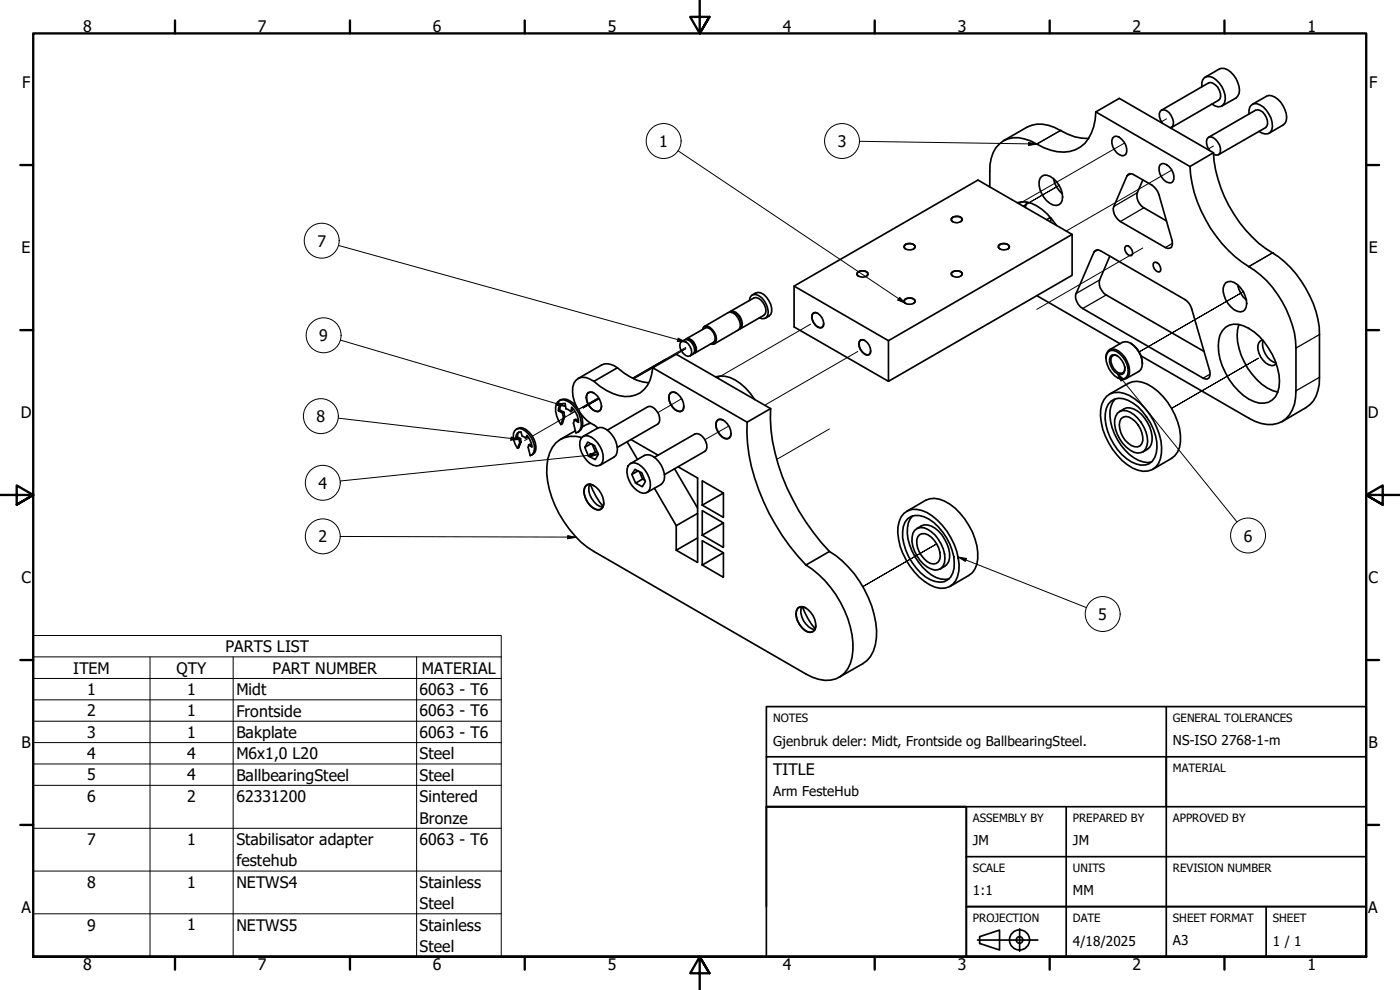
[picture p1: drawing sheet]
<svg xmlns="http://www.w3.org/2000/svg" width="420mm" height="297mm" viewBox="0 0 420 297" stroke-linecap="round" stroke-linejoin="round" font-family="sans-serif">
<!-- layer: Tweak Trail (ISO) -->
<g fill="none" stroke="#000" stroke-width=".3">
<path d="M350.1 35.7l-1.8 1M337.5 42.9l-31.6 18.2M351.7 51l-31.7 18.3M364.2 43.8l-1.7 1M307.1 61.8l10.3-5.9-10.3 5.9M343 74.4l-31.9 18.4M243.3 97.3l-28 16.1M179.6 119.3l-6 3.6 6-3.5M179.8 119.6l-4.8 2.8 4.8-2.8M195.9 110.3l-5.7 3.4M199.8 107.7l-9.9 5.8M204.6 119.6l-7.2 4.2"/>
<path d="M205.8 104.3l-16 9.2M205.8 104.6l-2.9 1.7M257.4 105.5l-27.9 16.1M341.9 105.6l30.8-17.9-30.8 17.9M158.7 131.4l-1.3 .8M170.8 124.4l1.8-1-12.8 7.5M218.8 127.8l-7.3 4.1M248.9 128.7l-15.8 9.1M351.6 122.5l26-15-26 15M281.1 163.2l-22.1 12.8 22.1-12.8"/>
</g>
<!-- layer: Visible (ISO) -->
<g fill="none" stroke="#000" stroke-width=".51">
<path d="M328.9 33.6a13 13 0 0 1-4.7 10.5 11.1 11.1 0 0 1-11 .2 18.9 18.9 0 0 0-7.4-3 7.4 7.4 0 0 0-8.3 6.1l-.4 1.9v6.8M328.9 33.6l7-4.1 28.3 16.3M328.9 33.6l28.2 16.4M348.6 33.1l14.1-8.2a2.79 2.79 0 0 1 3.3 2.2 2.29 2.29 0 0 1-.3 3l-14.2 8.2M348.9 37a3 3 0 0 1-.3-4 3.5 3.5 0 0 1 3.6 3.6l-.4 1.5-.6 .2M360.7 26a2.3 2.3 0 0 1 2.4-3 7 7 0 0 1 4.4 7.7 1.93 1.93 0 0 1-2.8 1.1l-1-.6M361.7 23.2l4.3-2.5a3.1 3.1 0 0 1 3.4 .9 7.5 7.5 0 0 1 2.5 6.5l-.9 1.3-4.3 2.4M374.8 34.2a2.32 2.32 0 0 1 2.4-3.1 7.2 7.2 0 0 1 4.5 7.8 1.93 1.93 0 0 1-2.9 1.1l-1-.6M375.9 31.3l4.2-2.4a3.1 3.1 0 0 1 3.4 .9 7.5 7.5 0 0 1 2.5 6.4l-.4 .8-.5 .5-4.3 2.5M312.6 52.9a2.67 2.67 0 0 1 3.4 .6 7.1 7.1 0 0 1 2.8 6.6 2.14 2.14 0 0 1-3.7 .9 7.2 7.2 0 0 1-3-7.4zM316.2 53.6a7.9 7.9 0 0 0 2.6 4.6M317.7 55.4l.2 .5"/>
<path d="M326.7 41.6a15.2 15.2 0 0 1-8.4-2.4 10 10 0 0 0-10.1-1.1l-7 4.1M333.9 41.4l.6-.5a3.3 3.3 0 0 1 3.4 2.7 2.28 2.28 0 0 1-.5 3.1 3.3 3.3 0 0 1-3.5-2.7l-.2-1zM338.5 52.4l.5-.3 1.2 .3 5.6 3.2a5.6 5.6 0 0 1 2 2.7l3.9 13.8a1.63 1.63 0 0 1-1.2 2.4l-14.3-8a4.2 4.2 0 0 1-1.9-4.5zM343 54l-1.7 3.8a4.2 4.2 0 0 0 2 4.5l6.8 4M348.1 49.5a1.79 1.79 0 0 1 2.7 .5 4.2 4.2 0 0 1 1.2 4.4 1.86 1.86 0 0 1-2.8-.4 4.2 4.2 0 0 1-1.1-4.5zM357.1 50a39.3 39.3 0 0 0 19.5 31.2 31.4 31.4 0 0 1 12.3 23.2v12.9a10.2 10.2 0 0 1-4.1 9.2 10 10 0 0 1-10-1l-32.3-18.7M362.7 41.2l14.1-8.1a3.2 3.2 0 0 1 3.6 3.1v.9l-.5 1.2-14.2 8.1M363 45.2a3.7 3.7 0 0 1-.7-3.6l.4-.4a2.34 2.34 0 0 1 2.7 1.4 3.5 3.5 0 0 1 .7 3.5l-.5 .4h-.7l-.7-.2M364.2 45.8a39.7 39.7 0 0 0 15.6 28.7 31.7 31.7 0 0 1 16.2 25.9v12.8a9.6 9.6 0 0 1-4.1 9.2l-7.1 4.1M364.2 45.8l-7.1 4.2M271.4 73.7a1.97 1.97 0 0 1 3.2 .4 2.06 2.06 0 0 1-3.3 .1zM271.8 74.7l-.4-.4-.1-.4a2.06 2.06 0 0 1 3.3 0v.4l-.5 .4"/>
<path d="M285.5 65.6a2 2 0 0 1 3.3 .3 1.98 1.98 0 0 1-3.3 .1zM285.9 66.5l-.3-.3-.1-.5a2.1 2.1 0 0 1 3.2 0v.5l-.4 .3M299.7 73.7a2.04 2.04 0 0 1 3.3 .4 2.12 2.12 0 0 1-3.4 .1zM300.1 74.7l-.4-.4v-.4a2 2 0 0 1 3.2 0l-.1 .4-.3 .4M305.3 60.8a7.9 7.9 0 0 1 7.4 2.1l1.6 1.3 2.8 3.4M308.2 60.6l-.5 1.7M315.3 65.3l-1.1 .7M315.5 65.5l-.2 1.1M321.8 70.3v12.3l-55.2 31.8v-12.2M328.6 75.2l.5-.2 1.2 .2 25.4 14.7a4.7 4.7 0 0 1 1.9 2.7l5.4 18.6a1.63 1.63 0 0 1-1.2 2.5l-36.9-21.1a4.2 4.2 0 0 1-1.9-4.5zM333.1 76.9l-3.1 7.1a4.2 4.2 0 0 0 2 4.5l29.4 17M337.8 73.9a1.67 1.67 0 0 1 2.1 1.8v.7l-.4 .3a2.02 2.02 0 0 1-1.7-2.8z"/>
<path d="M346.3 78.8a1.75 1.75 0 0 1 1.8 .8 1.75 1.75 0 0 1-.1 2 2.03 2.03 0 0 1-1.7-2.8zM210.8 98.9l.3-.7a1.73 1.73 0 0 1 2.6 .7 3.5 3.5 0 0 1 .9 4.1l-.6 .3-.7-.1M211.4 98l7.2-4.2a3.3 3.3 0 0 1 3.5 3.2l.1 .8-.6 1.2-7.2 4.2M218.9 93.7a1.85 1.85 0 0 1 2.7 .6 3.7 3.7 0 0 1 .8 4.2l-.5 .3M219.1 93.5l7.2-4.1a2.4 2.4 0 0 1 2.6 1.3 3.6 3.6 0 0 1 .8 3.5l-.5 .4-7 4.1M219.4 93.7a3.2 3.2 0 0 1 3 4.1l-.3 .5M224.9 90.2a1.69 1.69 0 0 1 1-1.7 1.69 1.69 0 0 1 1.9 .3 5.9 5.9 0 0 1 2.6 5.7 1.63 1.63 0 0 1-2.5 .9M225.7 88.5a2.73 2.73 0 0 1 4.4 .7 5.2 5.2 0 0 1 1.2 5.1l-1.6 1.1M238.3 85.8l28.3 16.4 55.2-31.9-28.3-16.3-55.2 31.8v12.3l28.3 16.3M244.2 93.9a2.53 2.53 0 0 1 2.9 2.4v1.5l-.4 .5a3 3 0 0 1-2.9-4zM245.4 94l-.7-.2-.5 .1a2.48 2.48 0 0 0 .5 3.6l1.4 .8 .6-.1 .4-.4 .1-.7M257.2 81.9a2.08 2.08 0 0 1 3.3 .3 2.03 2.03 0 0 1-3.3 .1z"/>
<path d="M257.7 82.9l-.5-.4v-.5a2.1 2.1 0 0 1 3.3 0l-.1 .5-.4 .4M271.8 91l-.4-.3-.1-.5a2.06 2.06 0 0 1 3.3 0v.5l-.5 .3M271.8 89.6a2.03 2.03 0 0 1 2.8 .8 2.06 2.06 0 0 1-3.3 .1zM285.5 81.9a2.33 2.33 0 0 1 3.2-.1l.1 .4a1.98 1.98 0 0 1-3.3 .1zM285.9 82.9l-.3-.4-.1-.5a2.1 2.1 0 0 1 3.2 0v.5l-.4 .4M311.1 88.7l25 14.4M367.8 98.2a5.2 5.2 0 0 1 5.4-.4 19.3 19.3 0 0 1 10.7 14.7 8.2 8.2 0 0 1-2.1 7.5 6 6 0 0 1-7-.3 20.2 20.2 0 0 1-9.2-15.9 6.6 6.6 0 0 1 2.2-5.6zM367.9 84.8a2.75 2.75 0 0 1 3.4 .6 7.4 7.4 0 0 1 2.7 6.7 1.83 1.83 0 0 1-2.7 1.3 7.5 7.5 0 0 1-4.2-7zM371.4 85.5a7.9 7.9 0 0 0 2.7 4.5M371.8 97.4a14.7 14.7 0 0 0 1.6 11.2 17.8 17.8 0 0 0 8.6 8.6l1.5 .5M373 87.4l.3 .3M176.5 117.8a2.26 2.26 0 0 1 2.9 1.1 4.5 4.5 0 0 1 .9 3.8l-.3 .5a2.21 2.21 0 0 1-2.9-1 3.6 3.6 0 0 1-.6-4.4z"/>
<path d="M178.2 117.9a1.44 1.44 0 0 0-1.7 0 1.44 1.44 0 0 0-.5 1.7 4.3 4.3 0 0 0 3.5 3.9l.5-.3 .4-.5 .1-.9M178.2 114.4a4.1 4.1 0 0 0-5.4-.3 7.7 7.7 0 0 0 .2 8M185.3 110.3a4.8 4.8 0 0 0-4.8-.8l-7 4.1M185.3 110.3a16.9 16.9 0 0 0 9.4 4.6M185.3 110.3l-7.1 4.1M195.9 110.3a9.8 9.8 0 0 1-3.8 7.6 9.6 9.6 0 0 1-10.1-.8l-3.8-2.7M201.2 117.8a2.21 2.21 0 0 1 2.9 1.1 3.7 3.7 0 0 1 .6 4.3 2.21 2.21 0 0 1-2.8-1 3.6 3.6 0 0 1-.7-4.4zM203 117.9l-.8-.2a1.45 1.45 0 0 0-1.5 1.9 4.2 4.2 0 0 0 3.5 3.9l.6-.3 .4-1.4M204.5 102.5l1-.5a2.46 2.46 0 0 1 2.8 2.3 1.77 1.77 0 0 1-1.2 2.5M204.5 102.5a2.54 2.54 0 0 1 3 2.3v1.5l-.4 .5a2.54 2.54 0 0 1-2.9-2.3v-1.6zM205.7 101.8a1.79 1.79 0 0 1 2.5 .9 2.73 2.73 0 0 1 .5 3.1l-.5 .3M206 101.6l5.6-3.2a2.52 2.52 0 0 1 2.9 2.3v1.6l-.4 .4-5.6 3.3"/>
<path d="M206.1 101.8a2.35 2.35 0 0 1 2.6 2.2v1.4l-.4 .4M214.8 113.1a8 8 0 0 1 7.4 2l1.6 1.3 2.7 3.5M258.3 102a2.53 2.53 0 0 1 2.9 2.4v1.6l-.4 .4a2.25 2.25 0 0 1-2.5-1.4 2.28 2.28 0 0 1 0-3zM259.5 102.2l-1.2-.2a2.57 2.57 0 0 0 .6 3.7l.7 .6 1.2 .1 .4-.4 .1-.7M331.9 107.5a2.28 2.28 0 0 1 1.2-2.5 2.28 2.28 0 0 1 2.7 .4 7.8 7.8 0 0 1 3.2 6.7 2.18 2.18 0 0 1-3.7 1.2M332.1 118.9a5.7 5.7 0 0 1 6.9-.2 19.7 19.7 0 0 1 9.6 17.4 5.1 5.1 0 0 1-7.1 5 17.4 17.4 0 0 1-9.8-10.2 12.6 12.6 0 0 1-.4-10.9zM332.6 105.5a2.58 2.58 0 0 1 3.4 .6 6.6 6.6 0 0 1 2.4 6.5 1.94 1.94 0 0 1-2.9 .8 6.8 6.8 0 0 1-3.3-7.2zM332.9 118.3l5.7-3.3a6.5 6.5 0 0 1 7.3 1.2 20.2 20.2 0 0 1 8.4 16.3 6.1 6.1 0 0 1-2.7 5l-5.7 3.3M333 105l3.8-2.3a3.1 3.1 0 0 1 3.4 1 6.6 6.6 0 0 1 2.2 7.2l-.6 .5-3.9 2.2M333.7 106.5a2.62 2.62 0 0 1 3 1.6 3.6 3.6 0 0 1 .6 3.8 1.83 1.83 0 0 1-2.8-.3 4.6 4.6 0 0 1-1.3-4.6zM334.7 119.7a8.4 8.4 0 0 0-.9 8.6 15.2 15.2 0 0 0 9.4 10.3l1.2 .2 1.2-.2M335.3 106.8l-.7-.3-.6 .2a2.29 2.29 0 0 0-.2 3 3 3 0 0 0 3.2 2.2l.4-.5 .2-.8"/>
<path d="M339.3 103a7.2 7.2 0 0 1 3.5 6.1M379 102a2.08 2.08 0 0 0-1.5 2.8 5.9 5.9 0 0 0 4.2 4.9l.8-.1 .5-.5M379.1 102.2a5.9 5.9 0 0 0 3.8 6.7M154.8 131.3a1.45 1.45 0 0 1 1.5-1.7l.4 1.3 1 .5M155 128.8a2.24 2.24 0 0 1 2.9 .1 6.2 6.2 0 0 1 2.6 6.9l-1.1 .8M155.8 129.7l-.4 .5-.1 .8M155.8 131.9l.2 .9M156 132.8l.4-.3-.7 1.8-.4 .2zM156.2 131.6l.2 .9M156.2 131.6l-.9-.6-.5 .3 1 .6M156.2 131.6l-.4 .3M157.7 131.4l.4-.7a5.7 5.7 0 0 1 1.5 3.4l-1-.6 .5-.2 .5 .3"/>
<path d="M158.3 130.9l-.6 .5M158.6 133.5l-.1 .7 .6 2.5a2.56 2.56 0 0 0 1.2-3.2 6.4 6.4 0 0 0-4.4-4.9 1.94 1.94 0 0 0-1.8 2.4l.5 2.3 .7 1.2M167.6 123.2a1.8 1.8 0 0 1 2-2.1l.3 1.6 1.4 .8M167.8 120.2a3.2 3.2 0 0 1 4.2 .8 8.1 8.1 0 0 1 2.8 7.1l-.4 .8-1 .8M168.7 121.1l-.4 .5-.3 1.4M168.8 123.9l.3 1.2M169.1 125.1l.4-.2-.7 2.2-.5 .3zM169.2 123.7l.3 1.2M169.2 123.7l-1.2-.7-.4 .2 1.2 .7M169.2 123.7l-.4 .2M171.3 123.5l.3-1.3a6.4 6.4 0 0 1 2 4.5l-1.3-.7 .5-.2 .8 .4M171.9 122.5l-.2 .7-.4 .3"/>
<path d="M172.3 126l-.2 .9 .7 3a2.6 2.6 0 0 0 1.6-3.2 7.9 7.9 0 0 0-5.3-6.8 2.18 2.18 0 0 0-2.3 2.3 8.3 8.3 0 0 0 1.5 5.2M172.7 129.3l-4.5 2.5M174.2 124a11.7 11.7 0 0 0 4.6 3.9l.6 .5M174.6 131.2a7.7 7.7 0 0 0-10.2 6.5 27.2 27.2 0 0 0 6.5 21.1 23.6 23.6 0 0 0 7.3 6.7l63.7 36.7a9.7 9.7 0 0 0 10.3 .8 10.7 10.7 0 0 0 3.8-10.1 31.4 31.4 0 0 0-14.1-23.4M174.9 131a3 3 0 0 1 3.5 .9 6.9 6.9 0 0 1 2.4 6.6 1.96 1.96 0 0 1-2.8 1.1 6.9 6.9 0 0 1-3.6-8zM175 130.9l4.3-2.4a2.93 2.93 0 0 1 3.4 .9 6.6 6.6 0 0 1 2.1 7.2l-4.8 3M176.4 132.6l2 1.1 1.2 2.6-1 1.6-2-1.1-1.1-2.6zM177.2 127l-2.4 1.1M177.4 133.1l-1.9 1.1M177.7 133.3l1 2.3M179.4 135.9l-.7-.3-2.1 1.2M182.2 129.1l12.2-7.1a3.3 3.3 0 0 1 3.5 3.2l.1 .9-.6 1.1-12.1 7"/>
<path d="M188.2 132.6l3.1 5.2M189 139.2a2.95 2.95 0 0 1 3.6 .8 7.1 7.1 0 0 1 2.4 6.7 1.96 1.96 0 0 1-2.8 1.1 6.9 6.9 0 0 1-3.7-8.1zM189.2 139.1l4.2-2.5a3.1 3.1 0 0 1 3.4 1 7.5 7.5 0 0 1 2.5 6.4l-.9 1.3-4.2 2.5M189.4 131.9l8.1 4.7M196.4 137.2l12.1-7a3.3 3.3 0 0 1 3.6 3.1l-.1 1.7-.5 .4-12.1 7M215.4 126a2.21 2.21 0 0 1 2.8 1.1 3.7 3.7 0 0 1 .7 4.3 2.26 2.26 0 0 1-2.9-1 4.2 4.2 0 0 1-1.1-3.8zM217.1 126.1l-1.4-.3a2.24 2.24 0 0 0-.6 2.9 4.3 4.3 0 0 0 3.2 2.9l.6-.2 .4-.6 .1-.8M224.2 126.7a54.4 54.4 0 0 0 8.5 30.7 62.4 62.4 0 0 0 9.2 12.1M231.3 122.6a55.8 55.8 0 0 0 8.5 30.7 70 70 0 0 0 9.1 12.2M231.3 122.6l-28.4-16.3-7 4 28.3 16.4M231.3 122.6l-7.1 4.1M333.5 120.3a4.7 4.7 0 0 1 5.1-.2 16.9 16.9 0 0 1 8.6 14.2 5 5 0 0 1-3.4 5.2 9.8 9.8 0 0 1-8.5-4.6 16.1 16.1 0 0 1-3.6-10.9l.3-1.5 .6-1.2z"/>
<path d="M335.3 124a3.1 3.1 0 0 1 3.9-.3 10.3 10.3 0 0 1 5 10 2.96 2.96 0 0 1-5 1.4 10.9 10.9 0 0 1-4.7-9.1zM336 123.5a4.5 4.5 0 0 1 6.5 .8 10.1 10.1 0 0 1 3 9l-.4 .9-.7 .6-1.4 .8M336.5 125.6a2.3 2.3 0 0 1 3.3 .1 7.6 7.6 0 0 1 3.2 6.6 2.06 2.06 0 0 1-3.4 1.4 7.2 7.2 0 0 1-3.5-7.3zM175.8 145.8a2.13 2.13 0 0 1 3.1 .4 5.7 5.7 0 0 1 2 6 1.84 1.84 0 0 1-2.9 .2 6.2 6.2 0 0 1-2.6-5.9zM177 145.3a5.6 5.6 0 0 0 3.9 6.8M177.2 145.3a22.9 22.9 0 0 0 3.8 6.7M178.2 145.7a1.94 1.94 0 0 0-2.4 .1 1.94 1.94 0 0 0-.5 2.3 5.8 5.8 0 0 0 4.1 4.9 1.78 1.78 0 0 0 1.8-2.1M190.6 140.8l2 1 1.1 2.7-.9 1.5-2-1-1.2-2.6zM191.5 141.3l-1.9 1.1M191.9 141.5l.9 2.2M193.5 144.1l-.7-.4-2 1.3M196.4 146.5l6.5 11.2"/>
<path d="M202.4 140.6l7 11.8M202.9 157.7v7.4M203.5 140.1l5.9 3.3v25.4l-6.5-3.7M209.4 154l-6.5 3.7M210.8 144.3l6.3 3.6v7.3l-6.3-3.6zM210.8 153.2l6.3 3.7v7.4l-6.3-3.7zM217.1 156.9l-6.3 3.7M217.1 147.9l-6.3 3.7M271.3 154a6.6 6.6 0 0 1 8.5 .8 20.3 20.3 0 0 1 8 16.4 5.2 5.2 0 0 1-7.1 5 19.3 19.3 0 0 1-11.2-18.2l.9-2.9zM272.2 153.4l5.6-3.3a6.8 6.8 0 0 1 7.3 1.2 20.4 20.4 0 0 1 8.3 16.3 6.1 6.1 0 0 1-2.6 5l-5.7 3.3M272.4 155.7a5.1 5.1 0 0 1 6.4 .1 16.8 16.8 0 0 1 7.5 14.7 4.3 4.3 0 0 1-5.6 4 14 14 0 0 1-8-7.5 11.8 11.8 0 0 1-1.1-10.3zM273.9 154.8a8.6 8.6 0 0 0-.9 8.6 17.2 17.2 0 0 0 7.9 9.9l1.4 .4h2.5"/>
<path d="M274.5 159.1a3.1 3.1 0 0 1 3.9-.3 10.6 10.6 0 0 1 5.1 10 2.74 2.74 0 0 1-4 1.9 10.3 10.3 0 0 1-5.8-9.6l.3-1.2zM275.1 158.6a4.4 4.4 0 0 1 6.6 .8 11.2 11.2 0 0 1 3.3 7.9 4 4 0 0 1-2.9 3.4M209.4 161.4l-6.5 3.7M210.8 162.2l6.3 3.6v7.4l-6.3-3.7zM217.1 165.8l-6.3 3.7M248.9 165.5a30.7 30.7 0 0 1 14.1 25.9 9.6 9.6 0 0 1-4 7.7l-7.2 4.1M248.9 165.5l-7 4M276 160.4a2.87 2.87 0 0 1 3.5 .8 7.2 7.2 0 0 1 2.5 6.7 2.2 2.2 0 0 1-3.8 .6 7.7 7.7 0 0 1-3.1-6.6l.4-.9zM239.4 182.5a2.22 2.22 0 0 1 3.1 .4 5.7 5.7 0 0 1 2 6.1 1.95 1.95 0 0 1-2.9 .2 6.2 6.2 0 0 1-2.6-6zM240.6 182a5.6 5.6 0 0 0 3.9 6.9M240.8 182a22.9 22.9 0 0 0 3.9 6.7M241.9 182.4a1.75 1.75 0 0 0-2-.3 1.75 1.75 0 0 0-.9 1.7 6.1 6.1 0 0 0 4 5.9 1.78 1.78 0 0 0 1.9-2.1"/>
</g>
<!-- layer: Visible Narrow (ISO) -->
<path d="M318.3 39.2l-7.2 4M339.4 52.1l-1.2 .7M341.3 57.8l-7 4.2M329.5 75l-1.2 .7M343.3 62.3l-7.1 4.2M351.9 73l-2.1 1.3M381.9 75.9l-7.1 4.1M330 84l-7 4.1M332 88.5l-7.1 4.1M363.2 112.3l-2.1 1.2M396 113.2l-7.1 4.1M396 100.4l-7.1 4" fill="none" stroke="#000" stroke-width=".38"/>
<!-- layer: Visible (ISO) -->
<g fill="#000">
<circle cx="318.3" cy="39.2" r=".25"/>
<circle cx="311.2" cy="43.2" r=".25"/>
<circle cx="374.8" cy="80" r=".25"/>
<circle cx="381.9" cy="75.9" r=".25"/>
<circle cx="206.1" cy="101.8" r=".25"/>
<circle cx="208.3" cy="105.8" r=".25"/>
</g>
<!-- layer: Symbol (ISO) -->
<g fill="none" stroke="#000" stroke-width=".3">
<path d="M203.5 45.3l68.3 45.7M257.9 42.4l53.2 .8M308.7 42.7l2.4 .5-2.4 .5zM101.6 73.6l104.2 29M270 89.2l1.8 1.8-2.4-1zM102.1 102l67.6 19.9M203.5 101.5l2.3 1.1-2.5-.2zM335.3 112.1l1.9 1.6-.8 .6zM335.3 112.1l35.9 44.5M101.5 125.5l54.3 6.4M153.4 131.1l2.4 .8-2.5 .2zM167.5 120.7l2.2 1.2-2.5-.2z"/>
<path d="M177 136.1l2.6 .2-2.5 .8zM179.6 136.3l-77.5 8M102.1 161l70.8 .2M170.4 160.7l2.5 .5-2.5 .5zM287.5 167.1l2.6 .5-.4 .9zM287.5 167.1l38.5 15.2M379.8 160.7a5.2 5.2 0 0 0-7.6-4.7 5.2 5.2 0 0 0-.7 8.9 5.2 5.2 0 0 0 8.2-3.4l.1-.8M10 197.1v-6.4h140.4v6.4M10 197.1h140.4v6.5M10 197.1v90h140.4v-83.5M45 197.1v90M70 197.1v90"/>
<path d="M125 197.1v90M10 203.6h140.4M10 210h140.4M10 216.4h140.4M10 222.8h140.4M10 229.2h140.4M10 235.6h140.4M10 248.5h140.4M10 261.4h140.4M10 274.2h140.4"/>
<circle cx="199.2" cy="42.3" r="5.2"/>
<circle cx="252.7" cy="42.3" r="5.2"/>
<circle cx="96.6" cy="72.2" r="5.2"/>
<circle cx="97.1" cy="100.6" r="5.2"/>
<circle cx="96.3" cy="124.9" r="5.2"/>
<circle cx="96.9" cy="144.9" r="5.2"/>
<circle cx="96.9" cy="160.9" r="5.2"/>
<circle cx="330.9" cy="184.2" r="5.2"/>
</g>
<!-- layer: Border (ISO) -->
<g fill="none" stroke="#000" stroke-width=".7">
<path d="M52.5 6.1v3.9M105 6.1v3.9M157.5 6.1v3.9M210 0v10l-2.9-4.9h5.8l-2.9 4.9 2.9-4.9M262.5 6.1v3.9M315 6.1v3.9M367.5 6.1v3.9M6.1 49.5h3.9M410 49.5h3.9M6.1 99h3.9M410 99h3.9M0 148.5h10l-5-2.8v5.7l5-2.9-5 2.9"/>
<path d="M420 148.5h-10l5-2.8v5.7l-5-2.9 5 2.9M6.1 198h3.9M410 198h3.9M6.1 247.5h3.9M410 247.5h3.9M10 287.1v-277.1h400v277.1h-400h400M52.5 287.1v3.8M105 287.1v3.8M157.5 287.1v3.8M212.9 292l-2.9-4.9 2.9 4.9h-5.8l2.9-4.9v9.9M262.5 287.1v3.8M315 287.1v3.8"/>
<path d="M367.5 287.1v3.8"/>
</g>
<!-- layer: Title (ISO) -->
<g fill="none" stroke="#000" stroke-width=".51">
<path d="M350 212v15.1M230 227.1v-15.1h180v15.1M230 227.1h120v14.9h-120zM350 227.1h60v14.9h-60zM230 242h60v45.1h-60zM290 257h120M320 242v45.1M350 242v45.1M410 242v30h-120v-30h-60v30M290 272h120v15.1h-120zM306 278.7v6.7M380 272v15.1"/>
<path d="M293.4 282.1h18.1M294 281l6-1.9v5.9l-6-1.9z"/>
<circle cx="306" cy="282" r="3"/>
<circle cx="306" cy="282" r=".98"/>
</g>
<!-- layer: Symbol (ISO) -->
<path d="M308.7 42.7l2.4 .5-2.4 .5zM270 89.2l1.8 1.8-2.4-1zM203.5 101.5l2.3 1.1-2.5-.2zM335.3 112.1l1.9 1.6-.8 .6zM153.4 131.1l2.4 .8-2.5 .2zM167.5 120.7l2.2 1.2-2.5-.2zM177 136.1l2.6 .2-2.5 .8zM170.4 160.7l2.5 .5-2.5 .5zM287.5 167.1l2.6 .5-.4 .9z" fill="#000"/>
<g font-size="4.8">
<text x="25" y="9.6">8</text>
<text x="77.4" y="9.6">7</text>
<text x="129.9" y="9.6">6</text>
<text x="182.4" y="9.6">5</text>
<text x="234.9" y="9.6">4</text>
<text x="287.5" y="9.6">3</text>
<text x="339.9" y="9.6">2</text>
<text x="392.4" y="9.6">1</text>
<text x="6.6" y="26.5">F</text>
<text x="410.9" y="26.5">F</text>
<text x="197.9" y="44.1">1</text>
<text x="251.4" y="44.1">3</text>
<text x="6.5" y="76.1">E</text>
<text x="95.2" y="74">7</text>
<text x="410.8" y="76.1">E</text>
<text x="95.8" y="102.3">9</text>
<text x="6.2" y="125.5">D</text>
<text x="410.5" y="125.5">D</text>
<text x="95" y="126.7">8</text>
<text x="95.6" y="146.6">4</text>
<text x="95.6" y="162.7">2</text>
<text x="373.3" y="162.5">6</text>
<text x="6.4" y="175.1">C</text>
<text x="410.7" y="175.1">C</text>
<text x="329.6" y="186">5</text>
<text x="67.6" y="195.7">PARTS LIST</text>
<text x="22" y="202.1">ITEM</text>
<text x="53" y="202.1">QTY</text>
<text x="81.8" y="202.1">PART NUMBER</text>
<text x="126.6" y="202.1">MATERIAL</text>
<text x="26.2" y="208.5">1</text>
<text x="56.2" y="208.5">1</text>
<text x="70.9" y="208.6">Midt</text>
<text x="125.9" y="208.5">6063 - T6</text>
<text x="26.2" y="214.9">2</text>
<text x="56.2" y="214.9">1</text>
<text x="70.9" y="215">Frontside</text>
<text x="125.9" y="214.9">6063 - T6</text>
<text x="26.2" y="221.4">3</text>
<text x="56.2" y="221.3">1</text>
<text x="70.9" y="221.4">Bakplate</text>
<text x="125.9" y="221.4">6063 - T6</text>
<text x="6.4" y="224.5">B</text>
<text x="26.2" y="227.8">4</text>
<text x="56.2" y="227.8">4</text>
<text x="70.9" y="227.8">M6x1,0 L20</text>
<text x="125.9" y="227.8">Steel</text>
<text x="410.7" y="224.5">B</text>
<text x="232" y="232.5">TITLE</text>
<text x="26.2" y="234.2">5</text>
<text x="56.2" y="234.2">4</text>
<text x="70.9" y="234.3">BallbearingSteel</text>
<text x="125.9" y="234.3">Steel</text>
<text x="26.2" y="240.7">6</text>
<text x="56.2" y="240.7">2</text>
<text x="70.9" y="240.7">62331200</text>
<text x="125.9" y="240.7">Sintered</text>
<text x="125.9" y="247.1">Bronze</text>
<text x="26.2" y="253.5">7</text>
<text x="56.2" y="253.5">1</text>
<text x="70.9" y="253.5">Stabilisator adapter</text>
<text x="125.9" y="253.5">6063 - T6</text>
<text x="70.9" y="260">festehub</text>
<text x="26.2" y="266.4">8</text>
<text x="56.2" y="266.3">1</text>
<text x="70.9" y="266.4">NETWS4</text>
<text x="125.9" y="266.4">Stainless</text>
<text x="6.4" y="274.1">A</text>
<text x="125.9" y="272.8">Steel</text>
<text x="410.7" y="274.1">A</text>
<text x="26.2" y="279.2">9</text>
<text x="56.2" y="279.1">1</text>
<text x="70.9" y="279.2">NETWS5</text>
<text x="125.9" y="279.3">Stainless</text>
<text x="125.9" y="285.7">Steel</text>
<text x="25" y="290.9">8</text>
<text x="77.4" y="290.9">7</text>
<text x="129.9" y="290.9">6</text>
<text x="182.4" y="290.9">5</text>
<text x="234.9" y="290.9">4</text>
<text x="287.5" y="290.9">3</text>
<text x="339.9" y="290.9">2</text>
<text x="392.4" y="290.9">1</text>
</g>
<g font-size="4.1">
<text x="232" y="223.7">Gjenbruk deler: Midt, Frontside og BallbearingSteel.</text>
<text x="352" y="223.6">NS-ISO 2768-1-m</text>
<text x="232" y="238.7">Arm FesteHub</text>
<text x="292" y="253.5">JM</text>
<text x="322" y="253.5">JM</text>
<text x="292" y="268.5">1:1</text>
<text x="322" y="268.5">MM</text>
<text x="322" y="283.7">4/18/2025</text>
<text x="352" y="283.6">A3</text>
<text x="382" y="283.7">1 / 1</text>
</g>
<g font-size="3.4">
<text x="232" y="216.6">NOTES</text>
<text x="352" y="216.6">GENERAL TOLERANCES</text>
<text x="352" y="231.6">MATERIAL</text>
<text x="292" y="246.6">ASSEMBLY BY</text>
<text x="322" y="246.6">PREPARED BY</text>
<text x="352" y="246.6">APPROVED BY</text>
<text x="292" y="261.6">SCALE</text>
<text x="322" y="261.6">UNITS</text>
<text x="352" y="261.6">REVISION NUMBER</text>
<text x="292" y="276.6">PROJECTION</text>
<text x="322" y="276.5">DATE</text>
<text x="352" y="276.6">SHEET FORMAT</text>
<text x="382" y="276.6">SHEET</text>
</g>
</svg>
